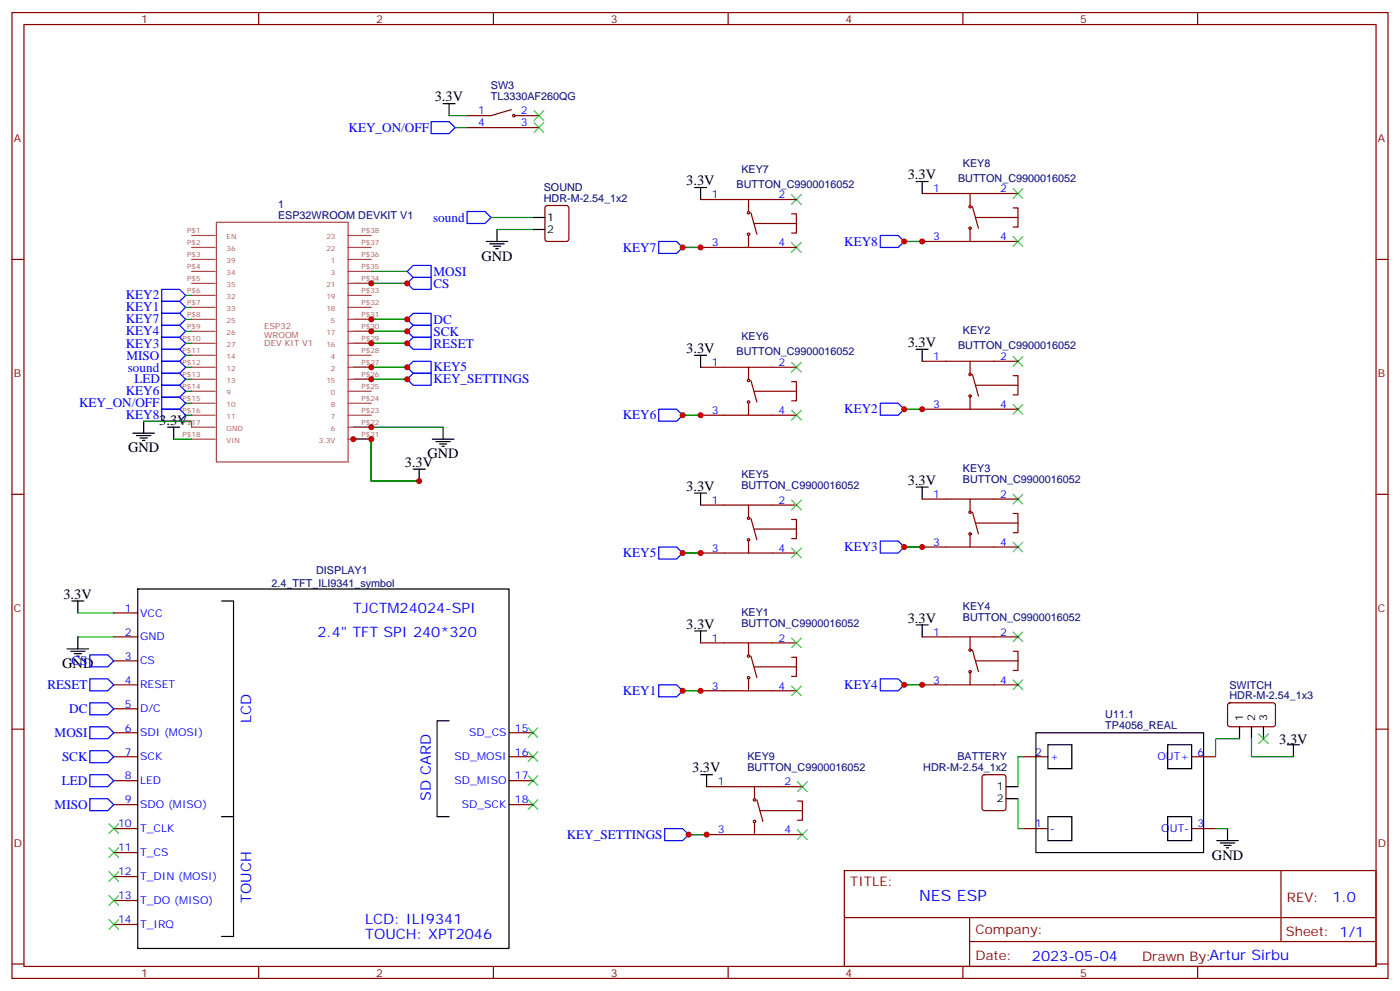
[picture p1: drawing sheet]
<svg xmlns="http://www.w3.org/2000/svg" width="412mm" height="292mm" viewBox="0 0 412 292" stroke-linecap="round" stroke-linejoin="round" font-family="sans-serif">
<g fill="none" stroke="#870000" stroke-width=".35">
<path d="M3.5 3.7h405.4v284.3h-405.4zM7.1 7.2h398.2v277.3h-398.2zM76.2 3.7v3.5M145.3 3.7v3.5M214.5 3.7v3.5M283.6 3.7v3.5M352.8 3.7v3.5M137.6 37.6h21.1M150.6 32.3l-6 1.7h-7M151.7 34h7M206.4 58.7h28.2M220.5 58.7v3.6"/>
<path d="M271.6 57h28.3M285.8 57v3.5M3.5 76.4h3.6M160.7 60.7l.5-.2h5.7l.6 .4 .1 9.5-.5 .6-5.9 .1-.6-.5-.1-9.4zM206.4 72.8h28.2M220.5 69.3v3.5M221.2 62.6l1.8 6.4M222.2 65.8h12.4M233.2 63h1.4v5.6h-1.4M271.6 71.1h28.3M285.8 67.6v3.5M286.5 60.9l1.7 6.3"/>
<path d="M287.5 64h12.4M298.4 61.2h1.5v5.7h-1.5M405.3 76.4h3.6M206.4 108.1h28.2M220.5 108.1v3.6M220.5 118.7v3.5M221.2 112l1.8 6.4M222.2 115.2h12.4M233.2 112.4h1.4v5.6h-1.4M271.6 106.4h28.3M285.8 106.4v3.5M285.8 116.9v3.6"/>
<path d="M286.5 110.2l1.7 6.4M287.5 113.4h12.4M298.4 110.6h1.5v5.6h-1.5M206.4 122.2h28.2M271.6 120.5h28.3M3.5 145.5h3.6M206.4 148.7h28.2M220.5 148.7v3.5M220.5 159.3v3.5M221.2 152.6l1.8 6.3M222.2 155.8h12.4M233.2 152.9h1.4v5.7h-1.4"/>
<path d="M271.6 146.9h28.3M285.8 146.9v3.6M285.8 157.5v3.5M286.5 150.8l1.7 6.4M287.5 154h12.4M298.4 151.2h1.5v5.6h-1.5M405.3 145.5h3.6M206.4 162.8h28.2M271.6 161h28.3M33.5 194.6h7.1M33.5 187.5h7.1M33.5 180.4h7.1"/>
<path d="M206.4 189.3h28.2M220.5 189.3v3.5M220.5 199.8v3.6M221.2 193.1l1.8 6.4M222.2 196.3h12.4M233.2 193.5h1.4v5.6h-1.4M271.6 187.5h28.3M285.8 187.5v3.5M285.8 198.1v3.5M286.5 191.4l1.7 6.3M287.5 194.6h12.4M298.4 191.7h1.5v5.7h-1.5"/>
<path d="M3.5 214.7h3.6M33.5 201.6h7.1M33.5 208.7h7.1M33.5 215.7h7.1M149.9 215.7h7.1M206.4 203.4h28.2M271.6 201.6h28.3M361.8 207.1l.5-.2 13 .1 .4 .6-.1 5.9-.6 .5-13-.1-.4-.6v-5.7zM405.3 214.7h3.6M33.5 222.8h7.1M33.5 229.8h7.1M33.5 236.9h7.1"/>
<path d="M149.9 222.8h7.1M149.9 229.8h7.1M149.9 236.9h7.1M208.1 231.6h28.3M222.2 231.6v3.5M223 235.5l1.7 6.3M224 238.7h12.4M234.9 235.8h1.5v5.7h-1.5M289.5 228.3l.5-.2h5.6l.7 .4v9.4l-.4 .7-5.9 .1-.7-.5v-9.4zM301.6 222.8h7.1M351 222.8h7.1M33.5 243.9h7.1"/>
<path d="M33.5 251h7.1M33.5 258.1h7.1M208.1 245.7h28.3M222.2 242.2v3.5M248.7 256.3h156.6v28.2h-156.6zM301.6 243.9h7.1M351 243.9h7.1M377.3 256.3v20.9M33.5 265.1h7.1M33.5 272.2h7.1M248.7 270.1h156.5M285.6 277.2h119.6"/>
<path d="M285.6 270.1v14.2M3.5 283.8h3.6M76.2 284.5v3.5M145.3 284.5v3.5M214.5 284.5v3.5M283.6 284.5v3.5M352.8 284.5v3.5M405.3 283.8h3.6"/>
<circle cx="151.3" cy="34" r=".35"/>
<circle cx="220.5" cy="62.6" r=".35"/>
<circle cx="220.5" cy="69" r=".35"/>
<circle cx="285.8" cy="60.9" r=".35"/>
<circle cx="285.8" cy="67.2" r=".35"/>
<circle cx="220.5" cy="118.4" r=".35"/>
<circle cx="220.5" cy="112" r=".35"/>
<circle cx="285.8" cy="110.2" r=".35"/>
<circle cx="285.8" cy="116.6" r=".35"/>
<circle cx="220.5" cy="152.6" r=".35"/>
<circle cx="220.5" cy="158.9" r=".35"/>
<circle cx="285.8" cy="150.8" r=".35"/>
<circle cx="285.8" cy="157.2" r=".35"/>
<circle cx="220.5" cy="199.5" r=".35"/>
<circle cx="220.5" cy="193.1" r=".35"/>
<circle cx="285.8" cy="197.7" r=".35"/>
<circle cx="285.8" cy="191.4" r=".35"/>
<circle cx="222.3" cy="235.5" r=".35"/>
<circle cx="222.3" cy="241.8" r=".35"/>
</g>
<g fill="none" stroke="#3c3" stroke-width=".35">
<path d="M157.3 36.2l2.9 2.8M157.3 32.6l2.9 2.9M160.2 36.2l-2.9 2.8M160.2 32.6l-2.9 2.9M233.2 57.3l2.8 2.8M236 57.3l-2.8 2.8M298.4 55.6l2.9 2.8M301.3 55.6l-2.9 2.8M233.2 71.4l2.8 2.9M236 71.4l-2.8 2.9M298.4 69.7l2.9 2.8M301.3 69.7l-2.9 2.8"/>
<path d="M233.2 106.7l2.8 2.8M236 106.7l-2.8 2.8M298.4 119.1l2.9 2.8M298.4 105l2.9 2.8M301.3 119.1l-2.9 2.8M301.3 105l-2.9 2.8M233.2 120.8l2.8 2.8M236 120.8l-2.8 2.8M233.2 147.3l2.8 2.8M236 147.3l-2.8 2.8M298.4 159.6l2.9 2.9M298.4 145.5l2.9 2.8"/>
<path d="M301.3 159.6l-2.9 2.9M301.3 145.5l-2.9 2.8M233.2 161.4l2.8 2.8M236 161.4l-2.8 2.8M233.2 187.9l2.8 2.8M236 187.9l-2.8 2.8M298.4 186.1l2.9 2.8M301.3 186.1l-2.9 2.8M155.6 214.3l2.8 2.8M158.4 214.3l-2.8 2.8M233.2 202l2.8 2.8M236 202l-2.8 2.8"/>
<path d="M298.4 200.2l2.9 2.8M301.3 200.2l-2.9 2.8M370.8 216.1l2.8 2.8M373.6 216.1l-2.8 2.8M155.6 235.5l2.8 2.8M155.6 228.4l2.8 2.8M155.6 221.4l2.8 2.8M158.4 235.5l-2.8 2.8M158.4 228.4l-2.8 2.8M158.4 221.4l-2.8 2.8M234.9 230.2l2.9 2.8M237.8 230.2l-2.9 2.8"/>
<path d="M32.1 242.5l2.8 2.9M32.1 249.6l2.8 2.8M32.1 256.6l2.8 2.9M34.9 242.5l-2.8 2.9M34.9 249.6l-2.8 2.8M34.9 256.6l-2.8 2.9M234.9 244.3l2.9 2.8M237.8 244.3l-2.9 2.8M32.1 263.7l2.8 2.8M32.1 270.8l2.8 2.8M34.9 263.7l-2.8 2.8M34.9 270.8l-2.8 2.8"/>
</g>
<g fill="none" stroke="#00f" stroke-width=".35">
<path d="M127 35.8h5.3l1.8 1.8-1.8 1.7h-5.3zM121.7 78.1h5.3v3.6h-5.3l-1.8-1.8zM137.6 62.3h5.3l1.7 1.7-1.7 1.8h-5.3zM194 71.1h5.3l1.8 1.7-1.8 1.8h-5.3zM259.3 69.3h5.3l1.7 1.8-1.7 1.7h-5.3zM47.6 88.7h5.3l1.8 1.8-1.8 1.8h-5.3zM47.6 85.2h5.3l1.8 1.8-1.8 1.7h-5.3zM47.6 99.3h5.3l1.8 1.8-1.8 1.7h-5.3zM47.6 95.8h5.3l1.8 1.7-1.8 1.8h-5.3zM47.6 92.3h5.3l1.8 1.7-1.8 1.8h-5.3zM119.9 94l1.8-1.7h5.3v3.5h-5.3zM119.9 97.5l1.8-1.7h5.3v3.5h-5.3z"/>
<path d="M121.7 81.7h5.3v3.5h-5.3l-1.8-1.8zM47.6 109.9h5.3l1.8 1.8-1.8 1.7h-5.3zM47.6 102.8h5.3l1.8 1.8-1.8 1.8h-5.3zM47.6 113.4h5.3l1.8 1.8-1.8 1.7h-5.3zM47.6 116.9h5.3l1.8 1.8-1.8 1.8h-5.3zM47.6 106.4h5.3l1.8 1.7-1.8 1.8h-5.3zM119.9 101.1l1.8-1.8h5.3v3.5h-5.3zM121.7 106.4h5.3v3.5h-5.3l-1.8-1.8zM121.7 109.9h5.3v3.5h-5.3l-1.8-1.7zM259.3 118.7h5.3l1.7 1.8-1.7 1.7h-5.3zM47.6 120.5h5.3l1.8 1.7-1.8 1.8h-5.3zM194 120.5h5.3l1.8 1.7-1.8 1.8h-5.3z"/>
<path d="M259.3 159.3h5.3l1.7 1.7-1.7 1.8h-5.3zM194 161h5.3l1.8 1.8-1.8 1.8h-5.3zM26.5 192.8h5.2l1.8 1.8-1.8 1.7h-5.2zM26.5 199.8h5.2l1.8 1.8-1.8 1.8h-5.2zM259.3 199.8h5.3l1.7 1.8-1.7 1.8h-5.3zM26.5 206.9h5.2l1.8 1.8-1.8 1.7h-5.2zM26.5 214h5.2l1.8 1.7-1.8 1.8h-5.2zM194 201.6h5.3l1.8 1.8-1.8 1.7h-5.3zM26.5 221h5.2l1.8 1.8-1.8 1.7h-5.2zM26.5 228.1h5.2l1.8 1.7-1.8 1.8h-5.2zM26.5 235.1h5.2l1.8 1.8-1.8 1.8h-5.2zM195.8 243.9h5.3l1.7 1.8-1.7 1.8h-5.3z"/>
</g>
<g fill="none" stroke="#000" stroke-width=".35">
<path d="M130.5 30.5h3.6M132.3 30.5v3.5M204.6 55.2h3.5M206.4 55.2v3.5M269.9 53.4h3.5M271.6 53.4v3.6M143.2 71.1h6.4M144.3 71.8h4.2M145.3 72.5h2.2M146 73.2h.8M146.4 67.6v3.5M157 64h3.5"/>
<path d="M157 67.6h3.5M204.6 104.6h3.5M206.4 104.6v3.5M269.9 102.8h3.5M271.6 102.8v3.6M39.2 127.5h6.3M40.2 128.2h4.2M41.3 128.9h2.1M42 129.6h.7M42.3 124v3.5M49.4 125.8h3.5M51.2 125.8v3.5"/>
<path d="M121.7 138.1h3.5M123.5 138.1v3.5M127.4 129.3h6.3M128.4 130h4.2M129.5 130.7h2.1M130.2 131.4h.7M130.5 125.8v3.5M204.6 145.2h3.5M206.4 145.2v3.5M269.9 143.4h3.5M271.6 143.4v3.5M21.2 176.9h3.5"/>
<path d="M22.9 176.9v3.5M40.6 173.4h109.3v105.8h-109.3zM65.3 176.9h3.5v63.5h-3.5M19.8 191h6.3M20.8 191.7h4.2M21.9 192.4h2.1M22.6 193.1h.7M22.9 187.5v3.5M204.6 185.7h3.5M206.4 185.7v3.6M269.9 184h3.5M271.6 184v3.5"/>
<path d="M132.3 212.2h-3.5v28.2h3.5M305.2 215.7h49.3v35.3h-49.3zM308.7 219.3h7v7h-7zM344 219.3h7v7h-7zM365.1 214v3.5M368.7 214v3.5M372.2 214v3.5M379.2 219.3h3.6M381 219.3v3.5M206.4 228.1h3.5M208.1 228.1v3.5M296.3 231.6h3.6"/>
<path d="M296.3 235.1h3.6M68.8 240.4v35.3h-3.5M308.7 240.4h7v7.1h-7zM344 240.4h7v7.1h-7zM358.4 247.5h6.4M359.5 248.2h4.2M360.5 248.9h2.2M361.2 249.6h.7M361.6 243.9v3.6"/>
</g>
<g fill="none" stroke="#008700" stroke-width=".35">
<path d="M132.3 34h5.3M134.1 37.6h3.5M109.4 79.9h10.5M144.6 64h12.4M146.4 67.6h10.6M201.1 72.8h5.3M266.3 71.1h5.3M54.7 94h1.7M54.7 97.5h1.7M54.7 87h1.7M54.7 90.5h1.7M104.1 94h15.8"/>
<path d="M104.1 97.5h15.8M104.1 83.4h15.8M54.7 101.1h1.7M54.7 108.1h1.7M54.7 111.7h1.7M54.7 104.6h1.7M54.7 115.2h1.7M54.7 118.7h1.7M104.1 101.1h15.8M104.1 108.1h15.8M104.1 111.7h15.8M42.3 124h14.1v1.8"/>
<path d="M51.2 129.3h5.2M54.7 122.2h1.7M104.1 129.3h5.3v12.3h14.1M104.1 125.8h26.4M201.1 122.2h5.3M266.3 120.5h5.3M201.1 162.8h5.3M266.3 161h5.3M22.9 187.5h10.6M22.9 180.4h10.6M201.1 203.4h5.3M266.3 201.6h5.3"/>
<path d="M365.1 217.5h-7v5.3M368.7 217.5v5.3h12.3M299.9 235.1v8.8h1.7M301.6 222.8h-1.7v8.8M202.8 245.7h5.3M358.1 243.9h3.5"/>
</g>
<g fill="none" stroke="#a64a4a" stroke-width=".35">
<path d="M56.4 69.3h7M56.4 72.8h7M56.4 76.4h7M56.4 79.9h7M63.7 65.4h38.8v70.6h-38.8zM102.4 69.3h7M102.4 72.8h7M102.4 76.4h7M102.4 79.9h7M56.4 83.4h7M56.4 87h7M56.4 90.5h7"/>
<path d="M56.4 94h7M56.4 97.5h7M102.4 83.4h7M102.4 87h7M102.4 90.5h7M102.4 94h7M102.4 97.5h7M56.4 101.1h7M56.4 104.6h7M56.4 108.1h7M56.4 111.7h7M56.4 115.2h7"/>
<path d="M56.4 118.7h7M102.4 101.1h7M102.4 104.6h7M102.4 108.1h7M102.4 111.7h7M102.4 115.2h7M102.4 118.7h7M56.4 122.2h7M56.4 125.8h7M56.4 129.3h7M102.4 122.2h7M102.4 125.8h7"/>
<path d="M102.4 129.3h7"/>
</g>
<g fill="#c00">
<circle cx="266.3" cy="120.5" r=".88"/>
<circle cx="271.6" cy="120.5" r=".88"/>
<circle cx="266.3" cy="161" r=".88"/>
<circle cx="271.6" cy="161" r=".88"/>
<circle cx="271.6" cy="201.6" r=".88"/>
<circle cx="266.3" cy="201.6" r=".88"/>
<circle cx="201.1" cy="203.4" r=".88"/>
<circle cx="206.4" cy="162.8" r=".88"/>
<circle cx="201.1" cy="162.8" r=".88"/>
<circle cx="206.4" cy="122.2" r=".88"/>
<circle cx="201.1" cy="122.2" r=".88"/>
<circle cx="201.1" cy="72.8" r=".88"/>
<circle cx="206.4" cy="72.8" r=".88"/>
<circle cx="271.6" cy="71.1" r=".88"/>
<circle cx="202.8" cy="245.7" r=".88"/>
<circle cx="208.1" cy="245.7" r=".88"/>
<circle cx="266.3" cy="71.1" r=".88"/>
<circle cx="206.4" cy="203.4" r=".88"/>
<circle cx="104.1" cy="129.3" r=".88"/>
<circle cx="119.9" cy="111.7" r=".88"/>
<circle cx="119.9" cy="108.1" r=".88"/>
<circle cx="119.9" cy="101.1" r=".88"/>
<circle cx="119.9" cy="97.5" r=".88"/>
<circle cx="119.9" cy="94" r=".88"/>
<circle cx="119.9" cy="83.4" r=".88"/>
<circle cx="109.4" cy="125.8" r=".88"/>
<circle cx="109.4" cy="83.4" r=".88"/>
<circle cx="109.4" cy="94" r=".88"/>
<circle cx="109.4" cy="97.5" r=".88"/>
<circle cx="109.4" cy="101.1" r=".88"/>
<circle cx="109.4" cy="108.1" r=".88"/>
<circle cx="109.4" cy="111.7" r=".88"/>
<circle cx="109.4" cy="129.3" r=".88"/>
<circle cx="123.5" cy="141.6" r=".88"/>
</g>
<text font-size="4.6" fill="#00f" x="270.8" y="265.3">NES ESP</text>
<g font-size="4.2">
<text x="128.1" y="29.8">3.3V</text>
<text x="267.4" y="52.7">3.3V</text>
<text x="202.1" y="54.5">3.3V</text>
<text x="141.8" y="76.7">GND</text>
<text x="202.1" y="103.9">3.3V</text>
<text x="267.4" y="102.1">3.3V</text>
<text x="46.9" y="125.1">3.3V</text>
<text x="37.7" y="133.2">GND</text>
<text x="119.2" y="137.4">3.3V</text>
<text x="125.9" y="134.9">GND</text>
<text x="267.4" y="142.7">3.3V</text>
<text x="202.1" y="144.5">3.3V</text>
<text x="18.7" y="176.2">3.3V</text>
<text x="202.1" y="185">3.3V</text>
<text x="267.4" y="183.3">3.3V</text>
<text x="18.3" y="196.7">GND</text>
<text x="376.8" y="218.9">3.3V</text>
<text x="203.9" y="227.4">3.3V</text>
<text x="357" y="253.1">GND</text>
</g>
<g font-size="4.2" fill="#00f">
<text x="104.1" y="180.4">TJCTM24024-SPI</text>
<text x="93.5" y="187.5">2.4&quot; TFT SPI 240*320</text>
<text x="74" y="212.9" transform="rotate(-90 74 212.9)">LCD</text>
<text x="126.9" y="235.9" transform="rotate(-90 126.9 235.9)">SD CARD</text>
<text x="74" y="265.8" transform="rotate(-90 74 265.8)">TOUCH</text>
<text x="392.5" y="265.6">1.0</text>
<text x="107.6" y="272.2">LCD: ILI9341</text>
<text x="107.6" y="276.4">TOUCH: XPT2046</text>
<text x="304" y="282.9">2023-05-04</text>
</g>
<g font-size="3.9" fill="#00f">
<text x="102.7" y="38.8">KEY_ON/OFF</text>
<text x="127.6" y="65.3">sound</text>
<text x="183.4" y="74.1">KEY7</text>
<text x="248.7" y="72.3">KEY8</text>
<text x="127.7" y="81.2">MOSI</text>
<text x="37" y="88.1">KEY2</text>
<text x="127.7" y="84.6">CS</text>
<text x="37" y="91.7">KEY1</text>
<text x="37" y="95.2">KEY7</text>
<text x="127.7" y="95.3">DC</text>
<text x="37" y="98.7">KEY4</text>
<text x="127.7" y="98.8">SCK</text>
<text x="37" y="102.3">KEY3</text>
<text x="37.3" y="105.9">MISO</text>
<text x="127.7" y="102.3">RESET</text>
<text x="37.6" y="109.4">sound</text>
<text x="39.6" y="112.9">LED</text>
<text x="127.7" y="109.3">KEY5</text>
<text x="127.7" y="112.9">KEY_SETTINGS</text>
<text x="23.3" y="120">KEY_ON/OFF</text>
<text x="37" y="116.4">KEY6</text>
<text x="37" y="123.4">KEY8</text>
<text x="183.4" y="123.4">KEY6</text>
<text x="248.7" y="121.6">KEY2</text>
<text x="183.4" y="164">KEY5</text>
<text x="248.7" y="162.3">KEY3</text>
<text x="21.1" y="195.8">CS</text>
<text x="14" y="202.9">RESET</text>
<text x="248.7" y="202.8">KEY4</text>
<text x="20.4" y="209.9">DC</text>
<text x="183.4" y="204.6">KEY1</text>
<text x="16.1" y="217">MOSI</text>
<text x="18.3" y="224">SCK</text>
<text x="18.2" y="231.1">LED</text>
<text x="16.1" y="238.1">MISO</text>
<text x="167" y="246.9">KEY_SETTINGS</text>
</g>
<g font-size="3.9" fill="#800">
<text x="250.5" y="260.9">TITLE:</text>
<text x="379.1" y="265.6">REV:</text>
<text x="287.4" y="275.1">Company:</text>
<text x="378.7" y="275.7">Sheet: 1/1</text>
<text x="287.4" y="282.8">Date:</text>
<text x="336.4" y="282.8">Drawn By:Artur Sirbu</text>
</g>
<g font-size="3.2" fill="#800">
<text x="41.6" y="6.7">1</text>
<text x="110.8" y="6.7">2</text>
<text x="179.9" y="6.7">3</text>
<text x="249.1" y="6.7">4</text>
<text x="318.2" y="6.7">5</text>
<text x="4.1" y="41.8">A</text>
<text x="405.9" y="41.8">A</text>
<text x="4.1" y="110.9">B</text>
<text x="405.9" y="110.9">B</text>
<text x="4.1" y="180.1">C</text>
<text x="405.9" y="180.1">C</text>
<text x="4.1" y="249.2">D</text>
<text x="405.9" y="249.2">D</text>
<text x="41.6" y="287.5">1</text>
<text x="110.8" y="287.5">2</text>
<text x="179.9" y="287.5">3</text>
<text x="249.1" y="287.5">4</text>
<text x="318.2" y="287.5">5</text>
</g>
<g font-size="3.2" fill="#000080">
<text x="144.6" y="29.4">TL3330AF260QG</text>
<text x="144.6" y="26.3">SW3</text>
<text x="218.4" y="50.8">KEY7</text>
<text x="282.2" y="53.4">BUTTON_C9900016052</text>
<text x="283.6" y="49.1">KEY8</text>
<text x="160.2" y="59.4">HDR-M-2.54_1x2</text>
<text x="160.2" y="56.3">SOUND</text>
<text x="217" y="55.2">BUTTON_C9900016052</text>
<text x="81.9" y="64.4">ESP32WROOM DEVKIT V1</text>
<text x="81.9" y="61.2">1</text>
<text x="218.4" y="100.2">KEY6</text>
<text x="283.6" y="98.5">KEY2</text>
<text x="217" y="104.6">BUTTON_C9900016052</text>
<text x="282.2" y="102.8">BUTTON_C9900016052</text>
<text x="218.4" y="140.8">KEY5</text>
<text x="283.6" y="142.2">BUTTON_C9900016052</text>
<text x="283.6" y="139">KEY3</text>
<text x="218.4" y="144">BUTTON_C9900016052</text>
<text x="80" y="172.7">2.4_TFT_ILI9341_symbol</text>
<text x="93.1" y="169.1">DISPLAY1</text>
<text x="283.6" y="179.6">KEY4</text>
<text x="218.4" y="184.6">BUTTON_C9900016052</text>
<text x="218.4" y="181.4">KEY1</text>
<text x="283.6" y="182.8">BUTTON_C9900016052</text>
<text x="362.2" y="202.7">SWITCH</text>
<text x="362.2" y="205.8">HDR-M-2.54_1x3</text>
<text x="325.6" y="214.7">TP4056_REAL</text>
<text x="325.6" y="211.5">U11.1</text>
<text x="220.1" y="226.9">BUTTON_C9900016052</text>
<text x="220.1" y="223.7">KEY9</text>
<text x="272" y="227">HDR-M-2.54_1x2</text>
<text x="282" y="223.8">BATTERY</text>
</g>
<g font-size="3.2" fill="#00f">
<text x="140.9" y="33.7">1</text>
<text x="153.5" y="33.7">2</text>
<text x="140.9" y="37.2">4</text>
<text x="153.5" y="37.2">3</text>
<text x="209.6" y="58.4">1</text>
<text x="229.3" y="58.4">2</text>
<text x="274.9" y="56.6">1</text>
<text x="294.6" y="56.6">2</text>
<text x="274.9" y="70.7">3</text>
<text x="294.6" y="70.7">4</text>
<text x="209.6" y="72.5">3</text>
<text x="229.3" y="72.5">4</text>
<text x="209.6" y="107.8">1</text>
<text x="229.3" y="107.8">2</text>
<text x="274.9" y="106">1</text>
<text x="294.6" y="106">2</text>
<text x="209.6" y="121.9">3</text>
<text x="229.3" y="121.9">4</text>
<text x="274.9" y="120.1">3</text>
<text x="294.6" y="120.1">4</text>
<text x="209.6" y="148.3">1</text>
<text x="229.3" y="148.3">2</text>
<text x="274.9" y="146.6">1</text>
<text x="294.6" y="146.6">2</text>
<text x="274.9" y="160.7">3</text>
<text x="294.6" y="160.7">4</text>
<text x="209.6" y="162.5">3</text>
<text x="229.3" y="162.5">4</text>
<text x="36.8" y="180.1">1</text>
<text x="41.3" y="181.5">VCC</text>
<text x="36.8" y="187.1">2</text>
<text x="41.3" y="188.6">GND</text>
<text x="209.6" y="188.9">1</text>
<text x="229.3" y="188.9">2</text>
<text x="274.9" y="187.1">1</text>
<text x="294.6" y="187.1">2</text>
<text x="36.8" y="194.2">3</text>
<text x="41.3" y="195.6">CS</text>
<text x="36.8" y="201.3">4</text>
<text x="41.3" y="202.7">RESET</text>
<text x="209.6" y="203">3</text>
<text x="229.3" y="203">4</text>
<text x="274.9" y="201.3">3</text>
<text x="294.6" y="201.3">4</text>
<text x="36.8" y="208.3">5</text>
<text x="41.3" y="209.7">D/C</text>
<text x="36.8" y="215.4">6</text>
<text x="151.7" y="215.4">15</text>
<text x="41.3" y="216.8">SDI (MOSI)</text>
<text x="138.2" y="216.8">SD_CS</text>
<text x="36.8" y="222.4">7</text>
<text x="41.3" y="223.8">SCK</text>
<text x="133.9" y="223.8">SD_MOSI</text>
<text x="151.7" y="222.4">16</text>
<text x="304.9" y="222.4">2</text>
<text x="309.4" y="223.8">+</text>
<text x="340.9" y="223.8">OUT+</text>
<text x="352.8" y="222.4">6</text>
<text x="36.8" y="229.5">8</text>
<text x="41.3" y="230.9">LED</text>
<text x="133.9" y="230.9">SD_MISO</text>
<text x="151.7" y="229.5">17</text>
<text x="211.4" y="231.2">1</text>
<text x="231.1" y="231.2">2</text>
<text x="36.8" y="236.5">9</text>
<text x="41.3" y="237.9">SDO (MISO)</text>
<text x="136" y="237.9">SD_SCK</text>
<text x="151.7" y="236.5">18</text>
<text x="34.8" y="243.6">10</text>
<text x="41.3" y="245">T_CLK</text>
<text x="211.4" y="245.4">3</text>
<text x="231.1" y="245.4">4</text>
<text x="304.9" y="243.6">1</text>
<text x="309.4" y="245">-</text>
<text x="342.1" y="245">OUT-</text>
<text x="352.8" y="243.6">3</text>
<text x="34.8" y="250.6">11</text>
<text x="34.8" y="257.7">12</text>
<text x="41.3" y="252.1">T_CS</text>
<text x="41.3" y="259.1">T_DIN (MOSI)</text>
<text x="34.8" y="264.8">13</text>
<text x="41.3" y="266.2">T_DO (MISO)</text>
<text x="34.8" y="271.8">14</text>
<text x="41.3" y="273.2">T_IRQ</text>
</g>
<g font-size="3.2">
<text x="161.2" y="65.1">1</text>
<text x="161.2" y="68.6">2</text>
<text x="366.2" y="212.2" transform="rotate(-90 366.2 212.2)">1</text>
<text x="369.7" y="212.2" transform="rotate(-90 369.7 212.2)">2</text>
<text x="373.2" y="212.2" transform="rotate(-90 373.2 212.2)">3</text>
<text x="293.6" y="232.7">1</text>
<text x="293.6" y="236.2">2</text>
</g>
<g font-size="2.5" fill="#a54b4b">
<text x="77.9" y="96.9">ESP32</text>
<text x="77.9" y="99.4">WROOM</text>
<text x="77.9" y="101.9">DEV KIT V1</text>
</g>
<g font-size="2.1" fill="#a54b4b">
<text x="55.1" y="68.6">P$1</text>
<text x="66.7" y="70.4">EN</text>
<text x="96.1" y="70.4">23</text>
<text x="106.5" y="68.6">P$38</text>
<text x="55.1" y="72.2">P$2</text>
<text x="55.1" y="75.7">P$3</text>
<text x="66.7" y="73.9">36</text>
<text x="66.7" y="77.4">39</text>
<text x="96.1" y="73.9">22</text>
<text x="97.5" y="77.4">1</text>
<text x="106.5" y="75.7">P$36</text>
<text x="106.5" y="72.2">P$37</text>
<text x="55.1" y="79.2">P$4</text>
<text x="55.1" y="82.7">P$5</text>
<text x="66.7" y="80.9">34</text>
<text x="97.5" y="80.9">3</text>
<text x="106.5" y="82.7">P$34</text>
<text x="106.5" y="79.2">P$35</text>
<text x="55.1" y="86.3">P$6</text>
<text x="55.1" y="89.8">P$7</text>
<text x="66.7" y="84.5">35</text>
<text x="66.7" y="88">32</text>
<text x="96.1" y="88">19</text>
<text x="96.1" y="84.5">21</text>
<text x="106.5" y="89.8">P$32</text>
<text x="106.5" y="86.3">P$33</text>
<text x="55.1" y="93.3">P$8</text>
<text x="66.7" y="91.5">33</text>
<text x="66.7" y="95.1">25</text>
<text x="96.1" y="91.5">18</text>
<text x="97.5" y="95.1">5</text>
<text x="106.5" y="93.3">P$31</text>
<text x="53.8" y="100.4">P$10</text>
<text x="55.1" y="96.8">P$9</text>
<text x="66.7" y="98.6">26</text>
<text x="96.1" y="98.6">17</text>
<text x="106.5" y="100.4">P$29</text>
<text x="106.5" y="96.8">P$30</text>
<text x="53.8" y="103.9">P$11</text>
<text x="53.8" y="107.4">P$12</text>
<text x="66.7" y="102.1">27</text>
<text x="66.7" y="105.6">14</text>
<text x="96.1" y="102.1">16</text>
<text x="97.5" y="105.6">4</text>
<text x="106.5" y="107.4">P$27</text>
<text x="106.5" y="103.9">P$28</text>
<text x="53.8" y="111">P$13</text>
<text x="66.7" y="109.2">12</text>
<text x="66.7" y="112.7">13</text>
<text x="96.1" y="112.7">15</text>
<text x="97.5" y="109.2">2</text>
<text x="106.5" y="111">P$26</text>
<text x="53.8" y="114.5">P$14</text>
<text x="53.8" y="118">P$15</text>
<text x="66.7" y="116.2">9</text>
<text x="66.7" y="119.8">10</text>
<text x="97.5" y="119.8">8</text>
<text x="97.5" y="116.2">0</text>
<text x="106.5" y="118">P$24</text>
<text x="106.5" y="114.5">P$25</text>
<text x="53.8" y="121.5">P$16</text>
<text x="53.8" y="125.1">P$17</text>
<text x="66.7" y="123.3">11</text>
<text x="97.5" y="123.3">7</text>
<text x="106.5" y="125.1">P$22</text>
<text x="106.5" y="121.5">P$23</text>
<text x="53.8" y="128.6">P$18</text>
<text x="66.7" y="126.8">GND</text>
<text x="66.7" y="130.3">VIN</text>
<text x="93.9" y="130.3">3.3V</text>
<text x="97.5" y="126.8">6</text>
<text x="106.5" y="128.6">P$21</text>
</g>
</svg>
